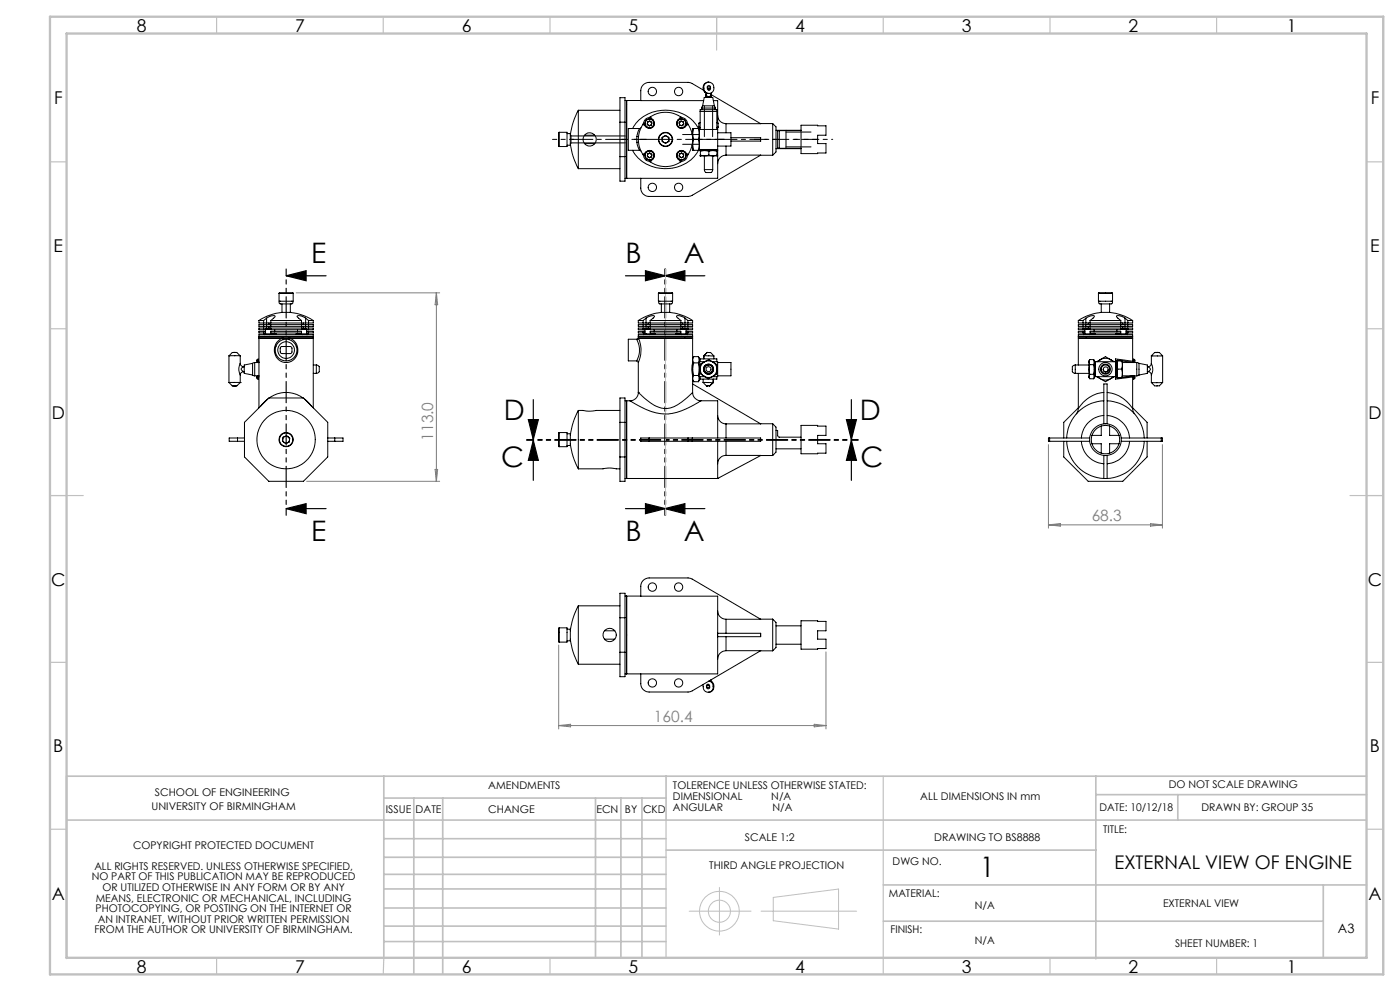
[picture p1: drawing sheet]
<svg xmlns="http://www.w3.org/2000/svg" width="420mm" height="297mm" viewBox="0 0 420 297" stroke-linecap="round" stroke-linejoin="round" font-family="sans-serif">
<g fill="none" stroke="#000" stroke-width=".35">
<path d="M85.8 82.7h12M85.8 82.7l6-1.6v3zM193.6 81.1l6 1.6-6 1.4zM199.4 82.7l6.1-1.6v3zM211.5 82.7h-23.9M160 119.8v12M255.4 119.8v12M158.5 125.8h3l-1.5 6zM160 132l1.5 6h-3zM160 132v12M253.9 125.8h3l-1.5 6zM255.4 132l1.5 6h-3z"/>
<path d="M255.4 132v12M85.8 152.4h12M85.8 152.4l6-1.4v2.9zM193.6 151l6 1.4-6 1.5zM199.4 152.4l6.1-1.4v2.9zM211.5 152.4h-23.9"/>
</g>
<g fill="none" stroke="#c0c0c0" stroke-width=".3">
<path d="M199.6 80.6v73.8M206.8 273.1h18.5M215.8 266v14.2M228.3 273.1h28.7M232 269l19.6-2.6v12l-19.6-2.5z"/>
<circle cx="215.8" cy="273.1" r="6"/>
<circle cx="215.8" cy="273.1" r="3.3"/>
</g>
<g fill="none" stroke="#000" stroke-width=".3">
<path d="M167.7 39.6v4.3M167.7 39.6h2.4v4.3h-2.4M173.5 33.1a21.1 21.1 0 0 0-2.4 7.4M173.5 33.1v17.4M173.5 33.1h12.5M186 29.3h1.5v25h-1.5zM186 36.6h1.5M187.5 30.1l23.6 .1M188 30.1v23.3zM189.8 38.5a11.5 11.5 0 0 1 15.2-4.3l.8 .4a9.5 9.5 0 0 1 3.8 3.9M191.8 38.5h-3.3v6.5h3.3M191.8 38.6l-.7 2.3"/>
<path d="M192.3 38.3l-.5 .2M192.9 37.2a8 8 0 0 0 0 9.2M193.1 36.9l-.2 .3M194.3 37.1a.6 .6 0 0 1 .5-.7 .6 .6 0 0 1 .7 .6 .6 .6 0 0 1-.8 .6M194.3 36.5l.6-.2 .6 .4-.1 .8-.6 .2-.6-.4zM195.1 35.1a2.5 2.5 0 0 1 1.2 2.3 1.52 1.52 0 0 1-2.5 .7l-.9-.9M195.1 35.1a8.2 8.2 0 0 1 9.2 0M195.1 35.1l-.3 .1M195.3 35.3a1.75 1.75 0 0 0-2.2 2.1M203.5 34.6h.1M203.7 36.8l.6-.5 .7 .2 .1 .7-.5 .5-.7-.2zM203.9 37.1a.59 .59 0 0 1 .5-.7 .59 .59 0 0 1 .6 .6 .59 .59 0 0 1-.7 .6"/>
<path d="M204 35.3a1.72 1.72 0 0 1 2.1 2.1M204.3 35.1l-.9 .8a1.5 1.5 0 0 0 0 2.2 1.5 1.5 0 0 0 2.1 0l.9-.9M204.3 35.1l.2 .1M206.2 36.9l.2 .3M206.4 37.2a8.2 8.2 0 0 1 0 9.2M208.1 38.5l-.3 1.7M208.1 38.5h-.1a.62 .62 0 0 0-.2 1v.7M208.1 38.5h1.4M209.5 38.5l.3 1.7M209.5 38.5h.3v.3M209.7 36.9l.3-.1zM209.7 38.1l.3 .2"/>
<path d="M209.7 36.9v1.2M209.8 38.8v1.4M209.8 38.8h5.5M210 33.4v-.5h5.1v.5M210 33.4v5.4M210 33.4h5.1M210.5 32.4h4.1M210.5 32.4v.5M210.8 31.7l-.3 .7M210.8 31.7h3.5M210.8 31.7l.5-2.5h2.5l.5 2.5M211 27l-3.3-2-1.1-.3h-11.9a2.51 2.51 0 0 0-2.5 2.5v3"/>
<path d="M211.3 31.7v9.3M211.5 25.2a1.59 1.59 0 0 1 2.1-.1 1.59 1.59 0 0 1 .2 2.2 1.59 1.59 0 0 1-2.1 .4 2.06 2.06 0 0 1-.2-2.5zM211.8 28.3v.9M212.6 28l-1.1-.4 .3 .7a.74 .74 0 0 0 .7 .7 .74 .74 0 0 0 .8-.7M212.6 28h.1M212.7 24.6a1.75 1.75 0 0 0-1.7 1.2 1.75 1.75 0 0 0 .6 2M213.3 28.3v.9M213.3 28.3l14.9 8.8M213.5 27.8l-.2 .5M213.8 31.7v9.3M214 30.2h1.3v6.7M214.3 31.7l.3 .7"/>
<path d="M214.6 32.4v.5M215.1 33.4v5.4M215.1 36.7l.3 .2M215.1 36.8l.3 .1M215.3 39.8h4v4h-4M215.3 38.2v.6M215.3 34.6a2.51 2.51 0 0 0 2.5 2.5M215.3 38.8v6M215.4 38.1l-.3 .2M215.4 36.9v1.2M215.4 38.1l-.3 .1M217.8 37.1v2.7"/>
<path d="M231.8 37v9.5M231.8 37l1 1v7.5l-1 1M231.8 37l-14 .1M232.8 39h7.5M233.8 39.2l-.5 .1v3.2a2.18 2.18 0 0 0 .2 1.9h.3M233.8 39.2h6.5M233.8 39.2v5.2M235.8 39.6h7.5M235.8 39v5.6M240.3 37.5l7.5 .2v2.8h-2.5v2.5h2.5v2.9l-7.5 .1zM170.1 40h1v3.5h-1M171.1 43a21 21 0 0 0 2.4 7.5"/>
<path d="M171.3 42.8h16.3M171.3 40.7h16.3M171.3 40.5v2.5M173.5 50.5h12.5M175.3 43h3.1M175.4 40.5h3M186 47h1.5M189.8 45a11.8 11.8 0 0 0 17.5 2.9l.9-.9 1.3-2M191.1 42.6l.5 .1M191.1 40.9v1.7M191.1 42.6l.7 2.4M191.6 40.8l-.5 .1"/>
<path d="M191.8 45l.5 .3M192.9 46.4a2.5 2.5 0 0 1 2.3-1.3 1.51 1.51 0 0 1 .7 2.5l-.8 .9M192.9 46.4l.2 .2M193.1 46.1a1.79 1.79 0 0 0 2.2 2.2M194.3 46.7a.61 .61 0 0 1 .5-.7 .61 .61 0 0 1 .7 .6 .61 .61 0 0 1-.8 .6M194.3 46.1l.6-.2 .6 .4v.7l-.7 .3-.6-.4zM194.8 48.3l.3 .2M195.1 48.5a8 8 0 0 0 9.2 0M198.6 41.2l1-.6 1.1 .6v1.2l-1 .6-1.1-.6zM203.8 46.1l.7-.2 .6 .3-.1 .8-.6 .3-.6-.4zM203.9 46.7a.6 .6 0 0 1 .5-.7 .6 .6 0 0 1 .6 .6 .6 .6 0 0 1-.7 .6M204.5 48.3l-.2 .2"/>
<path d="M204.8 40.3h5M204.8 43.2h5M206.1 46.1a1.75 1.75 0 0 1-2.1 2.2M206.4 46.4l-.9-.9a1.5 1.5 0 0 0-2.2 0 1.5 1.5 0 0 0 .1 2.2l.9 .8M206.4 46.4l-.2 .2M207.6 40h.2M207.6 43.5h.2M207.8 40.2l.3 1.6M207.8 40.2v3.2M207.8 43.4l.3 1.6M207.8 43.4v1.6h.3M208.1 41.8l-.3 1.6"/>
<path d="M208.1 45h1.4M208.1 41.8h1.4M209.5 41.8l.3 1.6M209.8 40.2l-.3 1.6M209.8 40.2v3.2M209.8 43.4l-.3 1.6M209.8 44.8v.2h-.3M209.8 43.4v1.4M209.8 44.8h5.5M210 45.1h.1M210 46.7h.1M210 45.1l.1 .2"/>
<path d="M210 45.1h1.4M210 46.7h1.4M210.1 46.5l1.3 .2M210.1 46.5l-.1 .2M210.1 45.3v1.2M211.1 44.8v.3M211.3 50.8v.3a1.52 1.52 0 0 0 2.4 .3l.1-.6M211.3 50.8h2.5M211.3 46.7v4.1M211.4 45.1l-1.3 .2M211.4 45.1l1.3 .2M211.4 45.1h2.5"/>
<path d="M211.4 46.7h2.5M212.7 46.5l-1.3 .2M212.7 46.5l1.2 .2M212.7 45.3v1.2M213.8 46.7v4.1M213.9 45.1l-1.2 .2M213.9 45.1l1.2 .2M213.9 45.1h1.2M213.9 46.7h1.2M214.1 44.8v.3M215.1 45.1h.1M215.1 46.7h.1"/>
<path d="M215.1 45.1v.2M215.1 46.5l-1.2 .2M215.1 46.5v.2M215.1 45.3v1.2M215.3 44.8v8.6h-27.8M217.8 46.5a2.55 2.55 0 0 0-2.5 2.5M217.8 43.8v2.7M217.8 46.5h14M219.3 41.3h8.9v1h-8.9M228.2 46.5l-21 12.2-12.5 .2a2.51 2.51 0 0 1-2.5-2.5v-3M232.8 44.6h7.5M233.8 44.4h6.5"/>
<path d="M235.8 44h7.5M77.7 96.1h1.4M77.7 96.1v.7h1.4M79.1 99.3h-1.4v.5h1.4M79.1 98.3h-1.4v.5h1.4M79.1 97.3h-1.4v.5h1.4M79.1 96.8h.9M79.1 97.8h.9M79.1 97.3h.9M79.1 98.8h.6M79.1 98.3h.9M79.1 99.8h.6"/>
<path d="M79.1 99.3h.6M79.1 96.1v.7M79.1 97.3v.5M79.1 98.3v.5M79.1 99.3v.5M79.7 98.6h1.5M79.7 98.6v1.4M80 95.4a2.62 2.62 0 0 1 2.5-.6l-1.3 1.3M80 96.8h1.2M80 98.3h1.2M80 97.3h1.2M80 97.8h1.2"/>
<path d="M80 95.4l-.9 .7M80 95.4v1.4M80 97.3v.5M80 98.3v.3M80.7 96.8v.5M80.7 97.8v.5M81.2 98.6h-1.5M81.2 96.1h9.3M81.2 99.3h9.3v.5h-9.3zM81.2 98.3h9.3M81.2 98.3v.5h9.3v-.5M81.2 97.3h9.3"/>
<path d="M81.2 97.8h9.3M81.2 96.8h9.3M81.2 96.1v.7M81.2 97.3v.5M82.4 98.8v.5M82.4 99.8v.2M83.7 87.9h4.2M83.7 87.9v2.4h4.2v-2.4M84.1 90.3a.45 .45 0 0 0-.3 .6 .45 .45 0 0 0 .7 .2h2.7a.45 .45 0 0 0 .6-.2 .45 .45 0 0 0-.3-.6M84.6 93.6a15.9 15.9 0 0 0-6.9 2.5M84.6 93.6h2.5M84.6 91.1v2.5"/>
<path d="M87.1 93.6a15.9 15.9 0 0 1 6.9 2.5M87.1 91.1v2.5M89.3 98.8v.5M89.3 99.8v.2M90.5 98.6h1.2M90.5 96.8h1.2M90.5 98.3h1.2M90.5 97.3h1.2M90.5 97.8h1.2M90.5 98.6h1.5M90.5 96.1v.7M90.5 97.3v.5"/>
<path d="M91 96.8v.5M91 97.8v.5M91.7 98.6h.3M91.7 95.4a2.35 2.35 0 0 0-2.6-.6l1.4 1.3M91.7 96.8h.9M91.7 97.8h.9M91.7 97.3h.9M91.7 98.3h.9M91.7 95.4l.9 .7M91.7 95.4v1.4M91.7 97.3v.5M91.7 98.3v.3"/>
<path d="M92 98.8h.6M92 99.8h.6M92 99.3h.6M92 98.6v1.4M92.6 96.1h1.4M92.6 99.3h1.4v.5h-1.4M92.6 98.3h1.4v.5h-1.4M92.6 97.3h1.4v.5h-1.4M92.6 96.1v.7M92.6 97.3v.5M92.6 98.3v.5M92.6 99.3v.5"/>
<path d="M94 96.1v.7h-1.4M191.5 96.1h1.4M191.5 96.1v.7h1.4M192.9 97.3h-1.4v.5h1.4M192.9 98.3h-1.4v.5h1.4M192.9 99.3h-1.4v.5h1.4M192.9 96.8h.9M192.9 97.8h.9M192.9 97.3h.9M192.9 98.8h.6M192.9 98.3h.9M192.9 99.8h.6"/>
<path d="M192.9 99.3h.6M192.9 96.1v.7M192.9 97.3v.5M192.9 98.3v.5M192.9 99.3v.5M193.5 98.6h1.6M193.5 98.6v1.4M193.8 95.4a2.54 2.54 0 0 1 2.6-.6l-1.3 1.3M193.8 96.8h1.3M193.8 97.8h1.3M193.8 97.3h1.3M193.8 98.3h1.3"/>
<path d="M193.8 95.4l-.9 .7M193.8 95.4v1.4M193.8 97.3v.5M193.8 98.3v.3M194.5 96.8v.5M194.5 97.8v.5M195.1 98.6h-1.6M195.1 96.1h9.2M195.1 96.8h9.2M195.1 97.8h9.2M195.1 97.3h9.2M195.1 98.3v.5h9.2v-.5"/>
<path d="M195.1 98.3h9.2M195.1 99.3h9.2v.5h-9.2zM195.1 96.1v.7M195.1 97.3v.5M196.3 98.8v.5M196.3 99.8v.2M197.5 87.9h4.3M197.5 87.9v2.4h4.3v-2.4M198 90.3a.45 .45 0 0 0-.4 .6 .45 .45 0 0 0 .7 .2h2.7a.45 .45 0 0 0 .7-.2 .45 .45 0 0 0-.4-.6M198.4 93.6a15.9 15.9 0 0 0-6.9 2.5M198.4 93.6h2.5M198.4 91.1v2.5"/>
<path d="M200.9 93.6a15.5 15.5 0 0 1 6.9 2.5M200.9 91.1v2.5M203.1 98.8v.5M203.1 99.8v.2M204.3 98.6h1.5M204.3 96.8h1.2M204.3 97.8h1.2M204.3 97.3h1.2M204.3 98.3h1.2M204.3 96.1v.7M204.3 97.3v.5M204.8 96.8v.5"/>
<path d="M204.8 97.8v.5M205.5 95.4a2.29 2.29 0 0 0-2.5-.6l1.3 1.3M205.5 95.4l.9 .7M205.5 95.4v1.4M205.5 97.3v.5M205.5 98.3v.3M205.5 96.8h.9M205.5 97.8h.9M205.5 97.3h.9M205.5 98.3h.9M205.8 98.6v1.4M205.8 98.8h.6"/>
<path d="M205.8 99.8h.6M205.8 99.3h.6M206.4 96.1h1.4M206.4 97.3h1.4v.5h-1.4M206.4 98.3h1.4v.5h-1.4M206.4 99.3h1.4v.5h-1.4M206.4 96.1v.7M206.4 97.3v.5M206.4 98.3v.5M206.4 99.3v.5M207.8 96.1v.7h-1.4M323.5 96.1h1.4"/>
<path d="M323.5 96.1v.7h1.4M324.9 97.3h-1.4v.5h1.4M324.9 98.3h-1.4v.5h1.4M324.9 99.3h-1.4v.5h1.4M324.9 96.8h.9M324.9 97.8h.9M324.9 97.3h.9M324.9 98.8h.6M324.9 98.3h.9M324.9 99.8h.6M324.9 99.3h.6M324.9 96.1v.7"/>
<path d="M324.9 97.3v.5M324.9 98.3v.5M324.9 99.3v.5M325.5 98.6h1.5M325.5 98.6v1.4M325.8 95.4a2.57 2.57 0 0 1 2.5-.6l-1.3 1.3M325.8 96.8h1.2M325.8 97.8h1.2M325.8 97.3h1.2M325.8 98.3h1.2M325.8 95.4l-.9 .7M325.8 95.4v1.4"/>
<path d="M325.8 97.3v.5M325.8 98.3v.3M326.5 96.8v.5M326.5 97.8v.5M327 98.6h-1.5M327 96.1h9.2M327 96.8h9.2M327 97.8h9.2M327 97.3h9.2M327 98.3v.5h9.2v-.5M327 98.3h9.2M327 99.3h9.2v.5h-9.2z"/>
<path d="M327 96.1v.7M327 97.3v.5M328.2 98.8v.5M328.2 99.8v.2M329.5 87.9h4.3M329.5 87.9v2.4h4.3v-2.4M330 90.3a.45 .45 0 0 0-.4 .6 .45 .45 0 0 0 .7 .2h2.7a.45 .45 0 0 0 .7-.2 .45 .45 0 0 0-.4-.6M330.4 93.6a15.5 15.5 0 0 0-6.9 2.5M330.4 93.6h2.5M330.4 91.1v2.5M332.9 93.6a15.9 15.9 0 0 1 6.9 2.5M332.9 91.1v2.5"/>
<path d="M335.1 98.8v.5M335.1 99.8v.2M336.2 98.6h1.6M336.2 96.8h1.3M336.2 97.8h1.3M336.2 97.3h1.3M336.2 98.3h1.3M336.2 96.1v.7M336.2 97.3v.5M336.8 96.8v.5M336.8 97.8v.5M337.5 95.4a2.35 2.35 0 0 0-2.6-.6l1.3 1.3"/>
<path d="M337.5 96.8h.8M337.5 97.8h.8M337.5 97.3h.8M337.5 98.3h.8M337.5 95.4l.8 .7M337.5 95.4v1.4M337.5 97.3v.5M337.5 98.3v.3M337.8 98.8h.5M337.8 99.8h.5M337.8 99.3h.5M337.8 98.6v1.4"/>
<path d="M338.3 96.1h1.5M338.3 97.3h1.5v.5h-1.5M338.3 98.3h1.5v.5h-1.5M338.3 99.3h1.5v.5h-1.5M338.3 96.1v.7M338.3 97.3v.5M338.3 98.3v.5M338.3 99.3v.5M339.8 96.1v.7h-1.5M68.7 114.6h3.4M68.7 106.6h3.4M68.7 114.6l1 1"/>
<path d="M68.7 106.6v8M70.1 115.6h.9M70.3 105.6l.7 .1 1.1 .9M70.3 115.6h-.6h1M70.3 115.6h.7M70.4 105.6l-.7 .1-1 .9M72.1 108.9a.95 .95 0 0 0 1 1M72.1 114.6h.1M72.1 108.9a3.7 3.7 0 0 0 0 3.5M72.1 114.6l-1.1 1M72.1 106.6v2.3M72.1 112.4v2.2"/>
<path d="M73 111.4h.3M73.1 111.4a.96 .96 0 0 0-1 1M73.1 109.9l-.3 .1a.68 .68 0 0 0-.4 .8 .68 .68 0 0 0 .7 .6M73.1 109.9h.2M75.8 112.4l.6 .2M75.8 108.9v3.5M75.8 108.9l-2.5 .5v2.5l2.5 .5M76.4 108.7l-.6 .2M76.4 112.6l1.3 .1a.5 .5 0 0 0-.7 .3 .5 .5 0 0 0 .4 .6l-.2-.4 .5-.2M76.4 108.7v3.9M76.4 108.7h1.3M77.7 100.8h16.3z"/>
<path d="M77.7 108.3l-.4-.1 .1-.6a.52 .52 0 0 0-.4 .7 .52 .52 0 0 0 .7 .3M79.3 100.3h13.1M79.3 100.3h-1.6v21.9M80.4 119.6l-2.2 2.1M80.8 119.3a8.5 8.5 0 0 1 10.1 0M82.4 100h.4v.3M82.4 100h-3.1v.3M82.7 103.9h.1M84.3 103.9h1.8a.99 .99 0 0 1 1.5 .4v1.2a.97 .97 0 0 1-1.5 .5h-.3a1.43 1.43 0 0 1-1.7-.4v-1.3zM84.9 101.3h-7.2h16.3h-7.2M84.9 101.3a3.7 3.7 0 0 0-2.2 5.5 3.7 3.7 0 0 0 6 .4 3.8 3.8 0 0 0-1.9-5.9M84.9 101.3v.5"/>
<path d="M84.9 101.3h1.9M86.8 101.3l-.1 .5M88.9 103.9h.1M91.4 119.6l2 2.1M92 100h.4v.3h1.6v21.9M92 100h-3.1v.3M94 109.4h.9M94 111.9h.9M94.9 109.4l.4 .1a1.63 1.63 0 0 1 .3 2.1l-.7 .3M94.9 109.4v2.5M186 119.3h1.5v24.9h-1.5zM191 108.2l.5 .5"/>
<path d="M191 101.7h-2.5v6.5h2.5M191 101.7l.1 .1M191.1 101.8a6.7 6.7 0 0 1-.1 6.4M191.5 117.6a2.46 2.46 0 0 1-2.5 2.5M191.5 101.3l-.5 .4M191.5 101.3h16.3h-16.2M191.5 100.8h16.3zM191.5 117.6h.1M191.5 101.3h.1M191.5 117.6h.1a17.6 17.6 0 0 0 6.8 4.7 7.7 7.7 0 0 0 7.1-2.6l2.3-2.1M191.5 108.7v8.9M191.6 101.3l-.5 .5"/>
<path d="M191.6 101.3a9.2 9.2 0 0 1-.1 7.4M193.1 100.3h13.1M193.1 100.3v-.3h3.5v.3M193.1 100.3h-1.6v1M202.7 100.3v-.3h3.5v.3M206.2 100.3h1.6v7.1M207.8 108.9h.1M207.8 112.4h.1M207.8 107.8l.3 1M207.8 107.8v2.8M207.8 110.6l.3 1.9M207.8 110.6v2.8"/>
<path d="M207.8 113.4l.3 1M207.8 107.4v.4M207.8 113.4v.5M207.8 117.6a2.52 2.52 0 0 0 2.5 2.5M207.8 108.7v.1a7.7 7.7 0 0 0 0 3.8M207.8 113.9v3.7M207.8 113.9l.3 .5M207.8 115.1l20.4 11.9h-10.4M208.1 106.9l-.3 .9M208.1 108.8l-.3 1.8M208.1 112.5l-.3 .9M208.1 106.9l-.3 .5"/>
<path d="M208.1 106.9h1.4M208.1 108.8h1.4M208.1 112.5h1.4M208.1 114.4h1.4M209.5 106.9l.3 .9M209.5 108.8l.3 1.8M209.5 112.5l.3 .9M209.8 107.8l-.3 1M209.8 108.4v2.2M209.8 107.8v.6M209.8 110.6l-.3 1.9M209.8 110.6v2.3"/>
<path d="M209.8 112.9v.5M209.8 113.4l-.3 1M209.8 112.9h1.6M209.8 108.4h1.7M210 110.6a2.38 2.38 0 0 0 1.2 2.1M210 110.6v1.4l1.2 .7M210 112.9v.7h5.1v-.7M210 108.4v-.8h5.1v.8M210.9 114.6l3 .1M210.9 114.6l1 1M211 113.6l-.1 1M211.1 106.6v1l.1-1"/>
<path d="M211.1 106.6h.1M211.2 106.6l3 .1M211.2 112.7a2.52 2.52 0 0 0 2.5 .2M211.2 112.7l1.2 .8 1.3-.6M211.4 108.4a2.63 2.63 0 0 1 2.5 .1M211.4 108.4l1.3-.6 1.2 .7M211.4 108.4a2.52 2.52 0 0 0-1.4 2.2M211.4 108.4l-1.3 .7-.1 1.5M211.9 115.6h.5M211.9 115.6h.1M212.2 105.6h.1M212.2 105.6l.5 .1"/>
<path d="M212.2 105.6l-1.1 1M212.4 115.6l.5 .1M212.6 109.4a1.24 1.24 0 0 0-1.3 1.2 1.24 1.24 0 0 0 1.2 1.3 1.24 1.24 0 0 0 1.3-1.2M212.7 105.7h.5M212.7 105.7h.4M212.9 115.6h.1M213.1 105.7h.1M213.2 105.7l1 1M213.7 108.4h1.6v4.5h-1.7M213.9 108.5a2.49 2.49 0 0 1 1.2 2.2M213.9 108.5l1.2 .8v1.4M213.9 114.7l-1 1"/>
<path d="M213.9 114.7l-1 .9M214 113.6l-.1 1.1M214.2 106.7l-.1 .9M215.1 110.7a2.52 2.52 0 0 1-1.4 2.2M215.1 110.7l-.1 1.5-1.3 .7M215.3 108.7h4v3.9h-4M322.6 109.4l-.4 .1a1.7 1.7 0 0 0-.3 2.1l.7 .3M322.6 109.4v2.5M322.6 109.4h4.1M322.6 111.9h4.1M323.5 101.3h16.3zM323.5 100.8h16.3z"/>
<path d="M323.5 111.9v10.5M325.1 100.3h13.1M325.1 100.3v-.3h3.5v.3M325.1 100.3h-1.6v9.1M326.7 108.5l.2 .8M326.7 108.5v2.2M326.7 110.7l.2 1.5M326.7 110.7v2.2M326.7 112.9l.2 .6M326.9 107.8l-.2 .7M326.9 109.3l-.2 1.4M326.9 112.2l-.2 .7"/>
<path d="M326.9 107.8h1.2M326.9 109.3h1.2M326.9 112.2h1.2M326.9 107.8h.1M328.1 107.8l.2 .7M328.1 109.3l.2 1.4M328.1 112.2l.2 .7M328.3 108.5l-.2 .8M328.3 108.5v2.2M328.3 110.7l-.2 1.5M328.3 110.7v2.2M328.3 112.9l-.2 .6h-1.2"/>
<path d="M328.3 112.9l-.2 .6M328.3 112.1h.3M328.3 109.1h.3M328.4 112.1v.4l.2 .2M328.6 108.6l-.2 .2v.3M329 112.9l1 .5M329.3 112.9l.7 .5M330 113.4a3.1 3.1 0 0 0 3.3 0M330 107.8l-.7 .6M330 107.8a3.1 3.1 0 0 1 3.3 0M330 107.8l1.6-.9 1.7 .9M330 107.8l-1 .6"/>
<path d="M330 113.4l1.6 1 1.7-1M331 110.7a.74 .74 0 0 0 .7 .7 .74 .74 0 0 0 .8-.7M331.2 117.6a10.3 10.3 0 0 0-7.7 4.8M332.1 117.6a10.6 10.6 0 0 1 7.7 4.8M333.3 107.8l.7 .6M333.3 107.8l1 .6M334 112.9l-.7 .5M334.3 112.9l-1 .5M334.6 107.6l5.5 .7 .2-.2-.3-.5a.51 .51 0 0 1 .5 .5 .51 .51 0 0 1-.5 .6l-5-.6v5l.2 .2 4.8-.7a.49 .49 0 0 1 .5 .5 .49 .49 0 0 1-.5 .5l.3-.4-.3-.2-5.4 .6zM334.6 108.4h-6v4.5h6M334.7 100.3v-.3h3.5v.3M335 112.1h.1"/>
<path d="M335 109.1h.1M335.1 111.9l.2 1.2M335.1 109.4l.2 1.2M335.1 109.4v2.5M335.1 111.9v.3a.64 .64 0 0 0 .2 .9M335.3 110.6l-.2 1.3M335.3 108.2l-.2 1.2M335.3 108.2a.64 .64 0 0 0-.2 .9v.3M335.3 108.2h1.1M335.3 113.1h1.1M335.3 110.6h1.2M336.5 110.6l.2 1.3"/>
<path d="M336.5 108.2l.2 1.2M336.7 111.9l-.2 1.2M336.7 109.4l-.2 1.2M336.7 109.4v2.5M336.7 111.9v1.2M336.7 108.2v1.2M336.7 112.6h4.3M336.7 108.7h4.3M338.2 100.3h1.6v8M339.8 108.6v.1M339.8 112.6v.1M339.8 113v9.4"/>
<path d="M341 108.7l.7 .2M341 108.7v3.9M341.7 112.4l-.7 .2M341.7 108.9v3.5M341.7 108.9l2.5 .5v2.5l-2.5 .5M344.2 111.4h.2M344.2 109.9h.3M344.4 111.4a.96 .96 0 0 1 1 1M345.4 108.9l-.2 .6-.7 .5a.73 .73 0 0 1 .6 .7 .73 .73 0 0 1-.7 .7M345.4 106.6h.1M345.4 106.6h3.4M345.4 114.6h3.4"/>
<path d="M345.4 114.6l1 1h.8M345.4 108.9a3.7 3.7 0 0 1 0 3.5M345.4 106.6v2.3M345.4 112.4v2.2M346.4 105.7h.7M346.4 105.7h1M346.4 105.7l-1 .9M347.2 105.6l.6 .1h-1M347.8 105.7l1 .9M348.8 114.6l-1 1h-.7M348.8 106.6v8M71.3 131.3h-2.5v1h2.5"/>
<path d="M71.3 131.3h2M71.3 132.3h2M71.3 131.3v1M84.9 131l1.1-.4 .9 .7-.2 1.2-1 .4-1-.7zM98.3 131.3h2.1M98.3 132.3h2.1M100.4 131.3h2.5v1h-2.5M100.4 131.3v1M167.7 129.6v4.3M167.7 129.6h2.4v4.3h-2.4M170.1 130h1v3.5h-1M171.1 133a21 21 0 0 0 2.4 7.5"/>
<path d="M173.5 123a21.1 21.1 0 0 0-2.4 7.5M173.5 123l2.9 .2 2.5-.2h7.1M173.5 123v17.5M186 126.6h1.5M186 136.9h1.5M187.5 120.1h1.5M188 120.1v23.3zM189 120.1h.1M189 120.1l.3 .2a23.5 23.5 0 0 0 10 3.8 21.5 21.5 0 0 0 10.7-3.8l.3-.2M194.7 131.3h-2.5v1h2.5M194.7 131.3v1M194.7 131.3h11.7"/>
<path d="M194.7 132.3h11.7M206.4 132.3h1.3M206.4 131.3h1.3M206.4 131.3v1M207.7 131.3h20.5v1h-20.5M207.7 131.3v1M210.3 120.1h5v11.2M215.3 132.3v11.1M215.3 124.5a2.53 2.53 0 0 0 2.5 2.5M217.8 127v4.3M217.8 132.3v4.2M217.8 136.5a2.5 2.5 0 0 0-2.5 2.5"/>
<path d="M217.8 136.5h14M228.2 127h3.6M228.2 136.5l-12.9 6.9M228.2 136.5h.1M231.8 127l1 1v7.5l-1 1M231.8 127v9.5M232.8 129h.5v.3a1.34 1.34 0 0 0 .5 1.7h6.5M232.8 134.5h7.5M240.3 127.5l7.5 .2v2.8h-2.5v2.5h2.5v2.8l-7.5 .2zM314.9 131.3h-.4v1h.4M314.9 131.3h12M314.9 132.3h12"/>
<path d="M314.9 131.3v1M319.1 132.3v4.6l7.4 7.3h10.3l7.3-7.3v-4.6M320 132.3a11.7 11.7 0 0 0 11.2 11.1M323.5 122.4l-.6 1.6M323.5 122.2l-4.4 4.4v4.7M324.4 132.3a7.2 7.2 0 0 0 6.8 6.7M327.6 133a4.3 4.3 0 0 0 2.8 2.8M327.6 130.5l-.2 1.3 .2 1.2M327.6 133h2.8v2.8M330.4 127.7a4.3 4.3 0 0 0-2.8 2.8M330.4 135.8l.9 .2 1.6-.2M330.4 127.7l1.2-.2 1.3 .2"/>
<path d="M330.4 127.7v2.8h-2.8M331.2 127v-11.9h.9v11.9M331.2 124.5a7.2 7.2 0 0 0-6.8 6.8M331.2 120.1a11.6 11.6 0 0 0-11.2 11.2M332.1 124.5a7.3 7.3 0 0 1 6.8 6.8M332.1 120.1a11.7 11.7 0 0 1 11.2 11.2M332.9 127.7a4.3 4.3 0 0 1 2.8 2.8M332.9 127.7v2.8h2.8M335.7 133a4.2 4.2 0 0 1-2.8 2.8M335.7 130.5l.2 .9-.2 1.6M335.7 133h-2.8v2.8M336.4 131.3h12"/>
<path d="M336.4 132.3h12M338.9 132.3a7.3 7.3 0 0 1-6.8 6.7M339.8 122.4l.1 .8 .5 .8M339.8 122.2l4.3 4.4v4.7M343.3 132.3a11.7 11.7 0 0 1-11.2 11.1M348.4 131.3h.3v1h-.3M348.4 131.3v1M173.5 140.5h7.4a8 8 0 0 1 4 0h1.1M187.5 143.4h27.8M215.3 143.4h.1M331.2 143.4h.9M331.2 143.4v-6.9h.9v6.9"/>
<path d="M186 177.8h1.5v25h-1.5zM187.5 178.6l27.8 .1v11.1M188 178.6v23.4zM192.2 178.7v-3a2.5 2.5 0 0 1 2.5-2.5l12.5 .2 21 12.2h-10.4M167.7 188.2v4.2M167.7 188.2h2.4v4.2h-2.4M170.1 188.6h1v3.4h-1M171.1 191.6a21 21 0 0 0 2.4 7.5M173.5 181.6a21.1 21.1 0 0 0-2.4 7.5M173.5 181.6v17.5M173.5 199.1h12.5M173.5 181.6h12.5"/>
<path d="M181.4 191.6h3M181.4 189.1h3M186 185.1h1.5M186 195.5h1.5M215.3 190.8v11.2h-27.8M215.3 183.1a2.52 2.52 0 0 0 2.5 2.5M215.3 189.8v1M215.3 189.8h12.9v1h-12.9M217.8 185.6v4.2M217.8 190.8v4.2M217.8 195a2.57 2.57 0 0 0-2.5 2.6M217.8 195h10.4l-21 12.3-12.5 .1a2.51 2.51 0 0 1-2.5-2.5v-2.9"/>
<path d="M228.2 195h3.6M228.2 185.6h3.6M231.8 185.6v9.4M231.8 185.6l1 .9v7.6l-1 .9M232.8 193.1h7.5M232.8 187.6h7.5M240.3 186.1l7.5 .1v2.9h-2.5v2.5h2.5v2.8l-7.5 .2zM211 205.1v.7M212.7 204.1a1.48 1.48 0 0 1 1.2 1.6M212.7 204.1l.9 .4-.1-.1M213.3 204.3l.2 .1M213.3 203.8h.1"/>
<path d="M213.3 203.8l.2 .6M213.5 204.3a1.75 1.75 0 0 1 .6 1.9 1.75 1.75 0 0 1-1.6 1.3M213.9 205.7a1.5 1.5 0 0 1-1.4 1.8 1.5 1.5 0 0 1-1.5-1.7"/>
<circle cx="194.9" cy="37" r="1.37"/>
<circle cx="194.9" cy="37" r="1.3"/>
<circle cx="194.9" cy="37" r=".65"/>
<circle cx="195.7" cy="27.4" r="1.26"/>
<circle cx="203.6" cy="27.4" r="1.25"/>
<circle cx="204.4" cy="37" r="1.37"/>
<circle cx="204.4" cy="37" r=".64"/>
<circle cx="204.5" cy="37" r="1.29"/>
<circle cx="212.7" cy="26.1" r=".5"/>
<circle cx="212.7" cy="26.5" r=".5"/>
<circle cx="176.9" cy="41.8" r="1.99"/>
<circle cx="194.9" cy="46.6" r="1.37"/>
<circle cx="194.9" cy="46.6" r="1.29"/>
<circle cx="194.9" cy="46.6" r=".63"/>
<circle cx="195.7" cy="56.2" r="1.25"/>
<circle cx="199.6" cy="41.8" r="1.02"/>
<circle cx="199.7" cy="41.8" r="1.99"/>
<circle cx="199.7" cy="41.8" r="2.13"/>
<circle cx="203.6" cy="56.2" r="1.24"/>
<circle cx="204.4" cy="46.6" r="1.3"/>
<circle cx="204.4" cy="46.6" r="1.37"/>
<circle cx="204.5" cy="46.6" r=".65"/>
<circle cx="85.8" cy="104.9" r="2.49"/>
<circle cx="85.8" cy="104.9" r="3.3"/>
<circle cx="212.5" cy="110.6" r="1.25"/>
<circle cx="212.5" cy="110.6" r=".74"/>
<circle cx="212.6" cy="110.7" r="1.51"/>
<circle cx="212.6" cy="110.6" r="1.5"/>
<circle cx="331.6" cy="110.6" r="1.5"/>
<circle cx="331.6" cy="110.6" r="1.26"/>
<circle cx="331.6" cy="110.6" r="2.01"/>
<circle cx="331.7" cy="110.7" r=".76"/>
<circle cx="85.8" cy="131.8" r="8.8"/>
<circle cx="85.8" cy="131.8" r="13.5"/>
<circle cx="85.8" cy="131.8" r="1.03"/>
<circle cx="85.8" cy="131.8" r="2.13"/>
<circle cx="85.8" cy="131.8" r="2.01"/>
<circle cx="331.6" cy="131.8" r="4.8"/>
<circle cx="195.7" cy="175.9" r="1.26"/>
<circle cx="203.6" cy="176" r="1.25"/>
<circle cx="182.9" cy="190.3" r="2"/>
<circle cx="195.7" cy="204.7" r="1.25"/>
<circle cx="203.6" cy="204.7" r="1.24"/>
<circle cx="212.4" cy="205.6" r=".5"/>
<circle cx="212.4" cy="206" r=".5"/>
</g>
<path d="M245.3 41.8h4.5" fill="none" stroke="#000" stroke-width=".3" stroke-dasharray="15.2 1.3 1.3 1.3" stroke-dashoffset="14.9"/>
<path d="M238.3 41.8h7" fill="none" stroke="#000" stroke-width=".3" stroke-dasharray="15.2 1.3 1.3 1.3" stroke-dashoffset="13.6"/>
<path d="M245.3 41.8h-13.5" fill="none" stroke="#000" stroke-width=".3" stroke-dasharray="15.2 1.3 1.3 1.3" stroke-dashoffset="10.4"/>
<path d="M226.2 41.8h7.6" fill="none" stroke="#000" stroke-width=".3" stroke-dasharray="15.2 1.3 1.3 1.3" stroke-dashoffset="13.3"/>
<path d="M230.2 41.8h-14.4" fill="none" stroke="#000" stroke-width=".3" stroke-dasharray="15.2 1.3 1.3 1.3" stroke-dashoffset="9.9"/>
<path d="M217.2 41.8h-9.3" fill="none" stroke="#000" stroke-width=".3" stroke-dasharray="15.2 1.3 1.3 1.3" stroke-dashoffset="12.5"/>
<path d="M190.2 41.8h27.1" fill="none" stroke="#000" stroke-width=".3" stroke-dasharray="15.2 1.3 1.3 1.3" stroke-dashoffset="3.6"/>
<path d="M186.5 41.8h7.4" fill="none" stroke="#000" stroke-width=".3" stroke-dasharray="15.2 1.3 1.3 1.3" stroke-dashoffset="13.5"/>
<path d="M171.5 41.8h16.5" fill="none" stroke="#000" stroke-width=".3" stroke-dasharray="15.2 1.3 1.3 1.3" stroke-dashoffset="8.9"/>
<path d="M165.8 41.8h6.3" fill="none" stroke="#000" stroke-width=".3" stroke-dasharray="15.2 1.3 1.3 1.3" stroke-dashoffset="14"/>
<path d="M85.9 80.6v73.8M199.5 80.6v73.8M199.7 80.6v73.8" fill="none" stroke="#000" stroke-width=".35" stroke-dasharray="6.3 1.3 1.3 1.3 1.3 1.3" stroke-dashoffset="4.4"/>
<path d="M257.4 131.9h-99.4M257.4 131.7h-99.4" fill="none" stroke="#000" stroke-width=".35" stroke-dasharray="6.3 1.3 1.3 1.3 1.3 1.3" stroke-dashoffset="4.3"/>
<g fill="none" stroke="#808080" stroke-width=".3">
<path d="M88.8 87.8h43.1M130.9 87.8v56.4M130.9 87.8l.4 3.5h-.8zM314.5 133.2v25.1M348.7 133.2v25.1M92 144.2h39.9M130.5 140.7h.8l-.4 3.5zM314.5 157.3h34.2M314.5 157.3l3.6-.4v.8zM345.2 156.9l3.5 .4-3.5 .4zM167.6 193.3v25.2M247.8 195.4v23.1"/>
<path d="M167.6 217.4h80.2M167.6 217.4l3.6-.3v.7zM244.3 217.1l3.5 .3-3.5 .4z"/>
</g>
<g fill="none" stroke="#c0c0c0" stroke-width=".35">
<path d="M65 5v5M115 5v5M165 5v5M215 5v10M265 5v5M315 5v5M365 5v5M15 48.5h5M410 48.5h5M15 98.5h5M410 98.5h5M15 148.5h10"/>
<path d="M405 148.5h10M15 198.5h5M410 198.5h5M265 232.6v59.4M15 248.5h5M199.8 245.8v41.3M410 248.5h5M65 287v5M115.1 287l-.1 5M165 287v5M315 287v5M365 287v5"/>
</g>
<g fill="none" stroke="#c0c0c0" stroke-width=".5">
<path d="M115.1 232.6v54.4M115.1 239.2h84.7M124.1 239.2v52.8M132.8 239.2v52.8M178.6 239.2v47.9M186.3 239.2v47.9M192.6 239.2v47.9M199.8 232.6v13.2M328.8 232.6v54.8M328.8 238.2h81.2M353.3 238.2v7.6M410 232.6h-390v54.6"/>
<path d="M20 245.8h390M115.1 256.9h84.7M115.1 251.4h84.7M199.8 254.8h129M115.1 272.1h84.7M115.1 262h84.7M115.1 266.4h84.7M115.1 277.6h84.7M265 276.1h132M265 265.2h145M397 265.2v21.9M115.1 282.2h84.7"/>
</g>
<path d="M15 5h400v287h-400zM20 10.1h390v277h-390z" fill="none" stroke="#c0c0c0" stroke-width=".7"/>
<g fill="#000">
<path d="M85.8 82.7l6-1.6v3zM85.8 152.4l6-1.4v2.9z"/>
<path d="M193.6 81.1l6 1.6-6 1.4zM193.6 151l6 1.4-6 1.5z"/>
<path d="M255.4 132l1.5 6h-3zM160 132l1.5 6h-3zM253.9 125.8h3l-1.5 6zM158.5 125.8h3l-1.5 6zM199.4 82.7l6.1-1.6v3zM199.4 152.4l6.1-1.4v2.9z"/>
</g>
<g font-size="8.5">
<text x="93.3" y="78.7">E</text>
<text x="187.7" y="78.7">B</text>
<text x="205.1" y="78.7">A</text>
<text x="151.1" y="126">D</text>
<text x="258" y="126">D</text>
<text x="150.4" y="140.1">C</text>
<text x="258.2" y="140.1">C</text>
<text x="93.3" y="162">E</text>
<text x="187.7" y="162">B</text>
<text x="205.1" y="162.1">A</text>
<text x="294" y="262.9">1</text>
</g>
<text font-size="5.6" x="334.4" y="260.4">EXTERNAL VIEW OF ENGINE</text>
<g font-size="5.3">
<text x="41" y="9.5">8</text>
<text x="88.5" y="9.5">7</text>
<text x="138.5" y="9.5">6</text>
<text x="188.5" y="9.5">5</text>
<text x="238.5" y="9.5">4</text>
<text x="288.5" y="9.5">3</text>
<text x="338.5" y="9.5">2</text>
<text x="386" y="9.5">1</text>
<text x="16.2" y="31.3">F</text>
<text x="411.2" y="31.3">F</text>
<text x="16.1" y="75.5">E</text>
<text x="411.1" y="75.5">E</text>
<text x="15.5" y="125.5">D</text>
<text x="410.5" y="125.5">D</text>
<text x="15.4" y="175.5">C</text>
<text x="410.4" y="175.5">C</text>
<text x="16" y="225.5">B</text>
<text x="411" y="225.5">B</text>
<text x="15.5" y="269.8">A</text>
<text x="410.5" y="269.8">A</text>
<text x="41" y="291.5">8</text>
<text x="88.5" y="291.5">7</text>
<text x="138.5" y="291.5">6</text>
<text x="188.5" y="291.5">5</text>
<text x="238.5" y="291.5">4</text>
<text x="288.5" y="291.5">3</text>
<text x="338.5" y="291.5">2</text>
<text x="386" y="291.5">1</text>
</g>
<g font-size="4.7" fill="#808080">
<text x="129.9" y="132.1" transform="rotate(-90 129.9 132.1)">113.0</text>
<text x="327.5" y="156.3">68.3</text>
<text x="196.2" y="216.4">160.4</text>
</g>
<text font-size="3.9" x="401.4" y="279.7">A3</text>
<g font-size="3.2">
<text x="46.4" y="238.6">SCHOOL OF ENGINEERING</text>
<text x="146.5" y="236.6">AMENDMENTS</text>
<text x="201.9" y="236.6">TOLERENCE UNLESS OTHERWISE STATED:</text>
<text x="201.9" y="239.7">DIMENSIONAL</text>
<text x="231.4" y="239.7">N/A</text>
<text x="276.1" y="239.7">ALL DIMENSIONS IN mm</text>
<text x="350.7" y="236.2">DO NOT SCALE DRAWING</text>
<text x="45.5" y="242.8">UNIVERSITY OF BIRMINGHAM</text>
<text x="115.8" y="243.8">ISSUE</text>
<text x="124.7" y="243.8">DATE</text>
<text x="146.5" y="243.8">CHANGE</text>
<text x="178.9" y="243.8">ECN</text>
<text x="187.5" y="243.8">BY</text>
<text x="192.9" y="243.8">CKD</text>
<text x="201.9" y="242.9">ANGULAR</text>
<text x="231.7" y="242.9">N/A</text>
<text x="329.9" y="243">DATE: 10/12/18</text>
<text x="360.5" y="243">DRAWN BY: GROUP 35</text>
<text x="223.5" y="252">SCALE 1:2</text>
<text x="280.2" y="252">DRAWING TO BS8888</text>
<text x="330.9" y="249.7">TITLE:</text>
<text x="39.9" y="254.4">COPYRIGHT PROTECTED DOCUMENT</text>
<text x="27.5" y="263.9">NO PART OF THIS PUBLICATION MAY BE REPRODUCED</text>
<text x="28.3" y="260.7">ALL RIGHTS RESERVED. UNLESS OTHERWISE SPECIFIED,</text>
<text x="212.8" y="260.4">THIRD ANGLE PROJECTION</text>
<text x="267.8" y="259.2">DWG NO.</text>
<text x="30.7" y="267.1">OR UTILIZED OTHERWISE IN ANY FORM OR BY ANY</text>
<text x="266.7" y="268.9">MATERIAL:</text>
<text x="28.7" y="273.4">PHOTOCOPYING, OR POSTING ON THE INTERNET OR</text>
<text x="28.7" y="270.2">MEANS, ELECTRONIC OR MECHANICAL, INCLUDING</text>
<text x="292.5" y="272.3">N/A</text>
<text x="348.9" y="271.7">EXTERNAL VIEW</text>
<text x="28.3" y="279.8">FROM THE AUTHOR OR UNIVERSITY OF BIRMINGHAM.</text>
<text x="29.4" y="276.6">AN INTRANET, WITHOUT PRIOR WRITTEN PERMISSION</text>
<text x="267.1" y="279.8">FINISH:</text>
<text x="292.5" y="282.9">N/A</text>
<text x="352.6" y="283.9">SHEET NUMBER: 1</text>
</g>
</svg>
